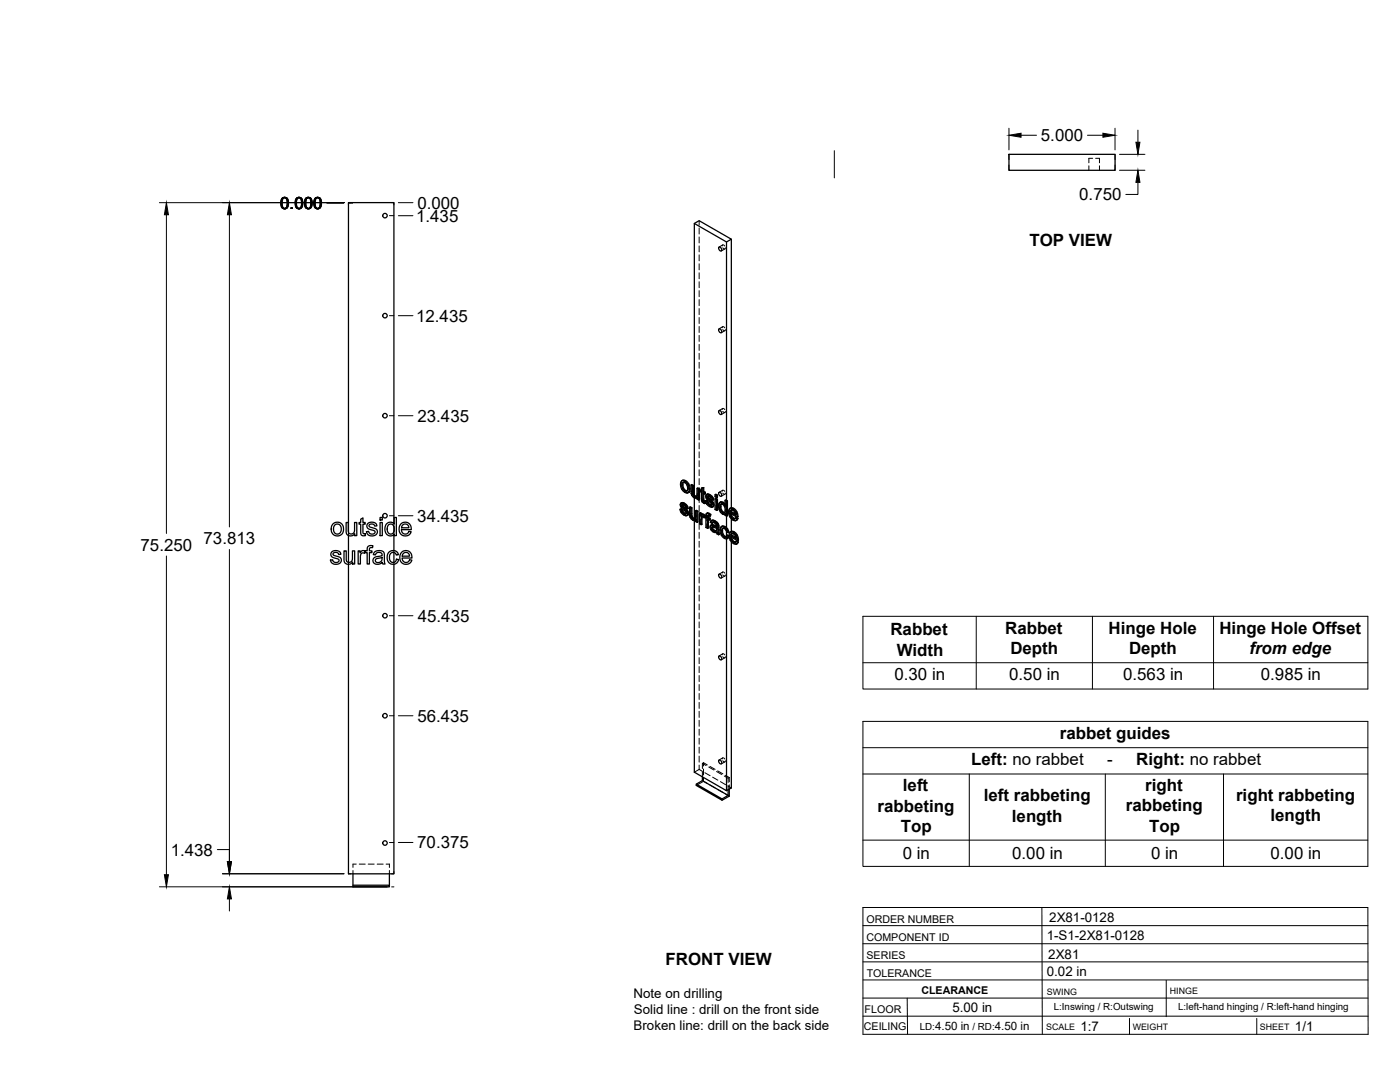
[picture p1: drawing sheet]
<svg xmlns="http://www.w3.org/2000/svg" width="559mm" height="432mm" viewBox="0 0 559 432" stroke-linecap="round" stroke-linejoin="round" font-family="sans-serif">
<!-- layer: Visible -->
<g fill="none" stroke="#000" stroke-width=".51">
<path d="M402.7 61.6h42.4v6.4h-42.4zM277.1 89.2l2-1.1 12.8 7.4-1.9 1.1M287 98.6a.93 .93 0 0 1 .9 .5 .93 .93 0 0 1-.2 1.1l-.8-.9zM291.9 95.5v107.1M287 131.2a.93 .93 0 0 1 .9 .6 .93 .93 0 0 1-.2 1l-.8-.8zM287 163.8a.93 .93 0 0 1 .9 .6 .93 .93 0 0 1-.2 1l-.8-.8zM272.2 191.8l.8-.2 .7 .2zM272.2 191.8l-.5 .7-.1 .8 .5 1.9 1.6 1.5h.7l.5-.3M272.3 193.6l.3 1.5M272.6 195.1l.3-.2 .8 .8-.3 .2zM272.8 192.5l-.2 .9M272.9 194.9l-.3-1.5-.3 .1 .2-.8 .5-.2 .9 .6 .5 1.4-.2 1.4h-.8"/>
<path d="M273.4 192l1 1a1.92 1.92 0 0 1 1 2M273.7 195.7l.5 .2M273.7 191.8l1.2 1.3M274.6 193.3l.5 1.9 .3-.2-.2 1.2M275.1 195.2l-.2 1.2 .3-.2-.6 .5M275.8 193.5l.7 .4 .3-.2v3.2M276.5 193.9v3.1l.3-.1 .3 .6M276.5 197.1l.3 .6 .3-.2 .5 .4M276.8 197.7l.4 .4h.9l-.3 .1M276.8 193.7l-.7-.3-.3 .1v3.2l.4 1.1 .9 .8M277.1 198.6l.7 .3 .5-.3v.6l.5 .4M277.1 197.5v-108.3l12.9 7.4v103.1"/>
<path d="M277.1 198.7v8.2M277.2 198.1l.6 .1M278.2 194.9l.6 .4 .4-.2v4.3l-.4 .2v-4.3M278.3 198.6l-.3 .2M279.2 195.1l-.7-.4-.3 .2v2.6l-.4 .7M280 195.5l-.5 .1v.6l.5 .3v3.3l.8 1h.8l-.1-.7-.6 .1M280 194.8l.9-.2v1.5M280.6 194.8v1.5l.3-.2 .6 .3M280.6 196.3l.6 .3 .3-.2v.6l-.3 .2v-.6M280.6 199.8l.7 .2M280.7 200l.8 .1M280.9 194.6l-.9 .2v1.1l-.5-.3"/>
<path d="M280.9 197v2.6M281.2 197.2l-.6-.4v2.9l.5 .1M281.6 199.9l.6 .2M282.1 197.3l1.3 .1M282.3 198.3l.1 .3 .3-.2 .2 .4M282.4 198.6l.2 .3a1.16 1.16 0 0 1 1.4 .8l.4 .4M282.4 197.2l-.4 .2M282.5 197.4l.6 .2 .3-.2 .7 .6M282.5 199.9l-.6-.2-.3 .2 .4 1.2 .9 .9a1.24 1.24 0 0 0 1.6 .2M282.6 198v.1M282.6 198.9l1.5 1.4 .3-.2 .4 .7M282.7 198.4l-.1-.3-.3 .2 .1-.2 1 .3 .5 1 .6 .2"/>
<path d="M282.8 197.2l-.9 .3-.2 .9 .4 .8 1.9 1.8-.2 .7M283.1 197.6l.7 .6 .3-.2 .5 .7M283.8 198.2l.5 .7 .3-.2 .2 .8-.3 .1-.2-.7M285.4 199.1l.3-.2 .7 .3-.4 .2zM285.4 197.4l.3-.2 .7 .4-.4 .2zM285.4 199.1v4.2l.6 .4M285.4 197.4v.8l.6 .4M286.4 199.2v4.3l-.4 .2v-4.3M286.4 197.6v.8l-.4 .2v-.8M287 196.5a.93 .93 0 0 1 .9 .5 .93 .93 0 0 1-.2 1.1l-.8-.9zM289.4 199.7l.6 .3 .3-.1v5.9l-.3 .2v-6M290.3 199.9l-.6-.4-.3 .2v2.1l-.4-.7"/>
<path d="M133 209l1.7-.6 1.4 .5 .9 1.2v2.2l-.8 1.1-1.8 .5-1.5-.7-.7-1.6a2.9 2.9 0 0 1 .8-2.6zM133.5 209.6l1.2-.5 .7 .2 .5 .6 .3 1.7-.8 1.4-1.2 .1-.8-.6-.3-1.6zM137.3 219.8h.9v3a1.32 1.32 0 0 0 1.3 1.7 1.32 1.32 0 0 0 1.2-1.8v-2.9h.9v5.3h-.8v-.8a1.86 1.86 0 0 1-2.3 .9 1.86 1.86 0 0 1-1.2-2.1zM138.2 208.5h.8l.1 3.8a1.31 1.31 0 0 0 1.7 .7 1.31 1.31 0 0 0 .7-1.7v-2.8h.9v5.3h-.8v-.8a1.86 1.86 0 0 1-2.2 .8 1.86 1.86 0 0 1-1.2-2zM139.1 213.7v10.7M143 219.8h.7v.8a1.28 1.28 0 0 1 2.1-.6l.8-.2v-1.1a1.56 1.56 0 0 1 2.2-.9l-.1 .8a.81 .81 0 0 0-.9 0 .81 .81 0 0 0-.4 .8v.4h1.1v.7h-1.1v4.6h-.8v-4.6h-.8v-.4l-.3 .7-.8-.2-.7 .5-.2 4h-.8zM144 207.2l.9-.5v1.8h.9v.7h-.9v3.4l.2 .4h.7l.1 .8h-1.3l-.6-.7v-3.9h-.7v-.7h.7zM146.7 209l.9-.5h1.6a1.47 1.47 0 0 1 1.2 1.4l-.8 .1a1.17 1.17 0 0 0-1.2-.9 1.17 1.17 0 0 0-1.1 .8l.4 .5 2.1 .5a1.6 1.6 0 0 1 .7 2.1 1.6 1.6 0 0 1-2 .9l-1.5-.4-.7-1.3 .9-.2 .4 .9 .5 .2 1.3-.2a.73 .73 0 0 0 .3-.9 .73 .73 0 0 0-.9-.4l-1.1-.3a1.41 1.41 0 0 1-1-2.3zM151.7 208.5h.9v5.3h-.9zM151.7 206.5h.9v1h-.9zM154.2 209.1l1.2-.7a1.86 1.86 0 0 1 1.9 .7v-2.6h.9v7.3h-.8v-.7a2.17 2.17 0 0 1-2.7 .5 2.17 2.17 0 0 1-1.1-2.5zM155 209.5l1.3-.3 .9 1v2l-.8 .9-1-.1-.7-.9-.1-1.5z"/>
<path d="M157.2 209v-128.1h-18.1v131.4M157.2 210.2v2M157.2 213.3v6.4M160 209.1a2.46 2.46 0 0 1 2.9-.4 2.46 2.46 0 0 1 1.2 2.7h-3.9l.3 1 .8 .7a1.46 1.46 0 0 0 1.9-1l.9 .1-.5 .9-.9 .7h-1.5l-1.2-.6-.7-1.7 .1-1.2zM160.7 209.5l.6-.3h1l.6 .6 .3 .8h-2.9zM271.4 203.3l.6 .2M271.9 200.7l1.3 .1M272 203.5l.4-.2 .2 .9-.3 .1zM272.1 201.7l.7 .5M272.2 202l.2 .4a1.49 1.49 0 0 1 1.6 .9l.3 .2M272.2 200.6l-.4 .2M272.3 204.3l.7 .7h.8"/>
<path d="M272.3 200.8l.6 .2 .3-.2 .8 .6M272.4 203.3l-.7-.2-.3 .2 .5 1.3 .8 .8a1.26 1.26 0 0 0 1.6 .2M272.4 202.4l1.5 1.3 .4-.2 .4 .7M272.5 201.4l-.1 .1M272.5 201.8l-.1-.3-.3 .2 .1-.2 1 .3 .5 1 .7 .3M272.6 204.2l.7 .6M272.6 200.6l-.8 .2-.3 .9 .4 .9 1.8 1.7 .2 .5-.3 .3M272.9 201l.7 .6 .4-.2 .5 .7M273 205l.6 .1M273.6 201.6l.5 .7 .4-.2 .2 .8-.3 .2-.3-.8M273.7 205.1h-.1M273.9 203.7l.4 .6 .4-.1 .1 .7"/>
<path d="M274.3 204.3l.2 .8 .3-.2-.2 .6M274.5 205.1l-.2 .5 .3-.1-.4 .3M275.2 202.4l.7 .4 .3-.2v3.2M275.9 202.8v3.1l.3-.1 .3 .6M275.9 206l.3 .6 .3-.2 .4 .4M276.2 206.6l.4 .4h.9M276.2 202.6l-.7-.3-.3 .1v3.1l.3 1.1 .8 .8a.97 .97 0 0 0 1.4 .1M276.6 207l.6 .2M277.1 207.8v100.4l12.9 7.4v-100.6M277.5 207l-.3 .2M277.6 203.8l.7 .4 .3-.2v4.3l-.3 .2v-4.3M277.7 207.5v.7l.6 .3"/>
<path d="M277.7 207.6l-.2 .1M278.6 204l-.7-.4-.3 .2v2.7l-.4 .7M279.2 204.7l.6 .4 .3-.2v.5l.4-.2M279.8 205.1v.6l.7-.5 .4 .1M280 206.4l.2 2.8-.3 .2v-2.2M280.1 204.9l-.6-.3-.3 .1v4.3l.7 .4M280.2 205.4l.7-.1 .6 .4M280.3 206.1v.1M280.6 205.4l.6 .5M281 206.6l-.8-.5-.2 .3 .3-.2-.1 .8M281.2 206.5l.6 .3v3.7l.6 .4M281.2 206.5v-.4l-.2 .5"/>
<path d="M281.2 200.3l.1 .7M281.2 206.5l-.2 .1M282.2 204.9h.9l.6 .4M282.2 200.1l.3-.2 .3 .8-.3 .2zM282.4 206.6l.7 .4 .3-.2v.6l-.3 .2v-.6M282.5 204.7l-.5 .2M282.5 200.9l.7 .6h.8M282.7 207.3v3.4l-.3 .2v-3.8l.7 .5M282.7 205.7v.7M282.8 205.1l.6 .4 .3-.2-.4 .8 .1-.6M282.8 200.7l.7 .7M283.1 204.9l-.6-.2-.5 .3-.2 1.2-.6-.3 .6-.1"/>
<path d="M283.2 201.5l.6 .2M283.3 206.1a.45 .45 0 0 0-.5-.5 .45 .45 0 0 0-.4 .6v.4l.3-.2 .7 .4M283.9 209.6l.7-.2 1.4 .5M283.9 201.7h-.1M284.1 210.7l.2 .6 .3-.2 .6 .5M284.1 200.3l.4 .6 .3-.1 .2 .7M284.2 210.4l-.1 .3 .3-.2 .2 .6M284.2 209.4l-.5 .2M284.3 211.3l.5 .5h1h-1M284.3 210.3l-.1 .1M284.4 207.8l.8 .3 .3-.2 .8 .6M284.4 210.3l.8 .3a.72 .72 0 0 1 .8 .6 .72 .72 0 0 1-.5 .8"/>
<path d="M284.4 210.3l-.2 .1M284.4 210.3v.2M284.5 200.9l.2 .8 .3-.2-.2 .6M284.5 208.4l-.4 .5 .6-.5 1.1 .9a.48 .48 0 0 1 .1 .8 .48 .48 0 0 1-.7-.2l-.9-.3M284.6 209.4l-1 .3-.2 1 .6 1 1.2 .8a.63 .63 0 0 1 .7 0 .63 .63 0 0 1 .3 .5l.6 .4M284.7 201.7l-.2 .5 .3-.1-.5 .3M284.7 207.6l-.8 .2M285.2 208.1l.8 .6 .3-.2 .4 .5M285.5 207.9l-.8-.3-.9 .3-.3 .5 .6 .5M286 208.7l.4 .5 .3-.2 .2 .7M286.4 209.2l.2 .6 .3-.1 .1 2.9M286.6 209.8l.1 2.9 .3-.1 .1 .6-.3 .2-.1-.6"/>
<path d="M287.4 202.4l.3 1.4M287.5 200.4h1.2l.6 .6M287.7 201.3h.7l.7 .8 .3 1.1-.2 1.4M287.7 201.3l-.3 1.1 .4-.2 .3 1.4M287.7 203.8l.4-.2 .7 .8-.5 .1zM287.8 201.2l-.1 .1M287.8 200.3l-.5 .2M288 201.2l-.2 1M288.1 212l.3 1.4 .3-.2 .7 .8M288.2 210.1l.9 .2 .3-.2 1 1M288.4 213.4l.7 .8h.8M288.4 200.6l.6 .5h.4"/>
<path d="M288.4 204.6h.8M288.5 209.9l-.6 .3M288.6 210.8l-.2 1M288.7 200.4l-.9-.1-.6 .3-.4 1.9 .9 2 .9 .8 .8-.2v.6l.6 .3v4.5M288.8 204.4l.4 .1M289.1 210.3l.9 .8a.88 .88 0 0 1 .7 .5 .88 .88 0 0 1-.1 1l-.5-1.3M289.4 210.1l-.9-.2-.7 .4-.3 .7v1.3l.9 2 1 .7h.7M289.4 205.1l-.2 .2M290 212.3v1.7M290 213.7l.7 .4M290.6 212.6l-.6-.3-.6-1.1-.9-.4-.4 1.2 .3-.2 .3 1.4M290.7 214.1l.3-.1-.2 .5-.7 .5z"/>
<path d="M291 214l-.6-.5-.7 .8-.6-.1M291.3 202.9h.9a1.88 1.88 0 0 1 1.9 1.3M291.5 212.3h.9a1.88 1.88 0 0 1 1.9 1.2M291.5 204.3l2.1 1.2-.5-1.4-.9-.6-.6 .3-.1 .5 .3-.2 1.7 1M291.7 213.6l2.1 1.2-.6-1.4-.8-.5h-.4l-.3 .7 .3-.1 1.7 .9M291.8 206.1l.8 .9 .8-.1M291.8 205.1l.3 .9M291.9 216.2v98.3l-1.9 1.1M291.9 203.6v.6M291.9 205.1v.3M291.9 207.1v5M292 203.5l-.2 .6"/>
<path d="M292 214.4l.3 .9M292 215.5l.8 .8h.8M292.2 212.9l-.2 .6M292.5 203.1l1 .9a1.94 1.94 0 0 1 1.1 2.1M292.6 207l.6 .1M292.7 212.4l1.1 1a1.96 1.96 0 0 1 .9 2M292.8 216.3l.5 .2M292.9 202.9l-.9-.3-1 .6-.2 1.1 .2 1.4 .7 1.1 1.2 .9 .7 .1 .9-.9M293.1 212.2l-1-.2-.9 .7-.2 1.3 .3 1.2 .7 1.1 1.2 .8h.7l.8-.8M293.3 207l-.1 .1M293.5 216.4l-.2 .1M293.6 206.7l.6 .4"/>
<path d="M293.8 204.3l.4 1.9 .4-.1-.4 .1M293.8 216l.6 .5M293.9 213.7l.5 1.9 .3-.2-.3 .2M294.2 206.4l-2.8-1.5 .4 1.2 .3-.1 .8 .8M294.4 215.8l-2.8-1.6 .4 1.3 .3-.2 .8 .9M294.5 206.9l-.7 .8M294.5 206.9l-.6-.4-.7 .6M294.7 216.3l-.7 .8M294.7 216.3l-.6-.5-.8 .7M132.4 220.2l1.2-.5 1.1 .1a1.53 1.53 0 0 1 1.4 1.4l-.9 .1a1.17 1.17 0 0 0-1.1-.9 1.17 1.17 0 0 0-1.2 .9l.3 .3 2.8 1.1a1.85 1.85 0 0 1-.4 2.2 1.85 1.85 0 0 1-2.2 .2l-1.1-.6-.4-1 .9-.1 .3 .7 .7 .4 1.2-.2a.81 .81 0 0 0 .2-1.1 .81 .81 0 0 0-1-.3l-1.2-.4a1.35 1.35 0 0 1-.6-2.3zM149.5 220.3l.7-.4 1.2-.2 1.7 .6 .3 .6 .3 4.2h-.9l-.2-.6-1.3 .6-1.2 .1-.8-.4-.4-.7a1.74 1.74 0 0 1 2-2l.6-.1a.77 .77 0 0 0 1-.8 .77 .77 0 0 0-1-.7l-1.2 .2-.4 .7-.9-.1zM150 223.2l2.5-.7a1.62 1.62 0 0 1-.6 1.7 1.62 1.62 0 0 1-1.9 0l-.2-.5z"/>
<path d="M155.2 220.4l1.2-.6h1.4l.8 .7 .4 .9-.8 .1a1.44 1.44 0 0 0-1.9-.9 1.44 1.44 0 0 0-.9 1.9l.2 1.1 .7 .8 1.3-.1 .6-1.1 .9 .1-.1 .5-.6 .9-.9 .4h-1.4l-.9-.6-.7-2zM157.2 225.2v123.5h-18.1v-123.5M157.2 220.5v3.9M160.3 220.5l1.5-.8a2.5 2.5 0 0 1 2.6 3h-3.9l.2 .9 .8 .8a1.43 1.43 0 0 0 2-1l.9 .1-.5 .9-.9 .7h-1.7l-1-.6-.6-.9-.1-1.1 .1-1zM161 220.9l.5-.4h1.1l.6 .5 .3 1h-3zM287 229.1a.93 .93 0 0 1 .9 .6 .93 .93 0 0 1-.2 1l-.8-.9zM287 261.8a.93 .93 0 0 1 .9 .5 .93 .93 0 0 1-.2 1.1l-.8-.9zM280.4 310v1.5l-2.5 1.4v.6l10.3 5.9v-.6l-10.3-5.9M280.4 311.5l10.2 5.9-2.4 1.4M287 303.3a.93 .93 0 0 1 .9 .5 .93 .93 0 0 1-.2 1.1l-.8-.9zM290.6 315.2v2.2M291.1 314.9v2.8l-2.9 1.7"/>
<path d="M140.9 348.7v5.2h14.5v-.6h-14.5M155.4 348.7v4.6"/>
<circle cx="153.7" cy="86.1" r=".9"/>
<circle cx="153.7" cy="126" r=".9"/>
<circle cx="153.7" cy="165.9" r=".9"/>
<circle cx="153.7" cy="205.8" r=".9"/>
<circle cx="153.7" cy="245.7" r=".9"/>
<circle cx="153.7" cy="285.6" r=".9"/>
<circle cx="153.7" cy="336.4" r=".9"/>
</g>
<!-- layer: Hidden -->
<g fill="none" stroke="#000" stroke-width=".4">
<path d="M434.6 66.2v1.8M436.1 63.2h-1.5v1.8M437.3 63.2h1.5v1.8M438.8 66.2v1.8M279.1 88.1v1.7M279.1 91v2.4M279.1 94.6v2.3M279.1 98.1v2.4M288.2 98.2l.4-.5 .7 .5M288.4 97.7l-1.4 .9M288.5 98.9l.7 .5 .3-.5M289.3 99.3l-1.4 .9"/>
<path d="M279.1 101.7v2.4M279.1 105.3v2.4M279.1 108.9v2.3M279.1 112.4v2.4M279.1 116v2.4M279.1 119.6v2.4M279.1 123.1v2.4M279.1 126.7v2.4M279.1 130.3v2.4M279.1 133.9v2.3M279.1 137.4v2.4M288.2 130.8l.4-.5 .7 .5"/>
<path d="M288.4 130.4l-1.4 .8M288.5 131.5l.6 .5 .4-.4M289.3 132l-1.4 .8M279.1 141v2.4M279.1 144.6v2.4M279.1 148.1v2.4M279.1 151.7v2.4M279.1 155.3v2.4M279.1 158.9v2.3M279.1 162.4v2.4M279.1 166v2.4M279.1 169.6v2.4"/>
<path d="M279.1 173.2v2.3M279.1 176.7v2.4M288.2 163.4l.4-.4 .7 .5M288.4 163l-1.4 .9M288.5 164.1l.6 .5 .4-.4M289.3 164.6l-1.4 .8M271.9 193.1l.5 1.9-.3 .2M272.4 195l1.3 1.3-.3 .2M272.5 191.6l-.9 1.7M272.8 192.5l-.2 .1M272.9 192.4h.8l-.3 .2M273.7 192.4l.8 .9-.3 .2"/>
<path d="M273.7 196.3l.9 .3-.3 .2M274.5 195.8l-.3 .1M274.5 193.3l.3 1.4-.4 .2M274.8 194.7l-.1 .8-.5 .4M274.9 196.5l-.3 .1M276.1 193.4l.1 3.3-.3 .2M276.2 196.7l.2 .7-.3 .1M276.4 197.4l.4 .6-.3 .2M277.1 197.5v1.1l.3-.1-.6-.5M277.4 198.5l.8 .2 .4-.3-.3 .2M278.1 198.1h.1M278.3 198l-.4 .2"/>
<path d="M278.4 198.6h-.1M278.4 197.8l-.3 .3M278.5 194.7v2.8l-.4 .5M278.6 198.4v.7l-.3 .1M278.6 199.1l.6 .3M279.1 180.3v2.4M279.1 183.9v2.3M279.1 187.5v2.3M279.1 191v2.4M279.1 194.6v2.4M279.1 198.2v2.4M279.8 196l.5 .3-.3 .2"/>
<path d="M279.8 195.5v.5l-.3 .2M280 195.5l.3 .2M280.3 196.3l.1 3.4-.4 .2M280.3 194.6v1.1l-.3 .2M280.4 199.7l.2 .5-.3 .1M280.6 196.8l.3-.2v.4M280.9 196.6l.6 .4M281.9 199.7l.5 1.3-.3 .2M282 197.8l.2 .7-.4 .2M282.1 197.4l-.4 .6M282.2 198.5l.4 .7-.4 .1M282.3 197.2l-.5 .4"/>
<path d="M282.5 198l.3-.2-.2 .2M282.6 199.2l1.6 1.5-.4 .2M282.7 197.9l-.3 .2M282.8 197.8l.6 .2-.3 .2M283.4 198l.6 .5-.3 .2M284 198.5l.2 .7-.3 .2M284.2 199.2l.6 .3M285.7 197.2v.9l-.3 .1M285.7 198.9v1.5M285.7 198.1l.7 .3M288.2 196.1l.4-.5 .7 .5M288.4 195.7l-1.4 .8"/>
<path d="M288.5 196.8l.6 .5 .4-.5M289.3 197.2l-1.4 .9M289.7 199.5v2.1l-.3 .2M290 199.7v2.5M139.1 212.3v1.4M157.2 209v1.2M157.2 212.2v1.1M157.2 219.7v.8M271.7 203.1l.5 1.3-.3 .2M271.8 201.3l.2 .6-.3 .2M271.9 200.8l-.4 .6M272 201.9l.4 .7-.3 .2"/>
<path d="M272.1 200.6l-.5 .4M272.2 204.4l1.1 1-.3 .1M272.3 201.4l.3-.1-.1 .1M272.4 202.6l1.6 1.5-.3 .2M272.6 201.3l-.4 .2M272.6 201.3l.6 .1-.3 .2M273.2 201.4l.6 .6-.3 .1M273.3 205.4l.8 .3-.3 .1M273.8 202l.3 .6-.4 .2M274 204.9l-.2 .1M274 204.1l.2 .5-.3 .2M274 204.9l-.3 .2 .3-.2"/>
<path d="M274.1 202.6l.6 .3M274.2 204.6l-.2 .3M274.5 205.6l-.4 .1M275.5 202.3l.1 3.3-.3 .2M275.6 205.6l.2 .7-.3 .2M275.8 206.3l.4 .6-.3 .2M276.2 206.9l.6 .5-.3 .2M276.8 207.4l.7 .2 .5-.3-.2 .2M277.1 206.9v.9M277.5 207h.1M277.7 206.9l-.4 .2M277.8 206.7l-.3 .3"/>
<path d="M277.9 203.6v2.8l-.4 .5M278 207.3v.7l-.3 .2M278 208l.6 .3M279.1 201.7v2.4M279.1 205.3v2.4M279.1 208.9v2.4M279.1 212.4v2.4M279.1 216v2.4M279.1 219.6v2.4M279.5 207.3v1.6l-.3 .1M279.5 208.9l.7 .3M279.5 204.6v1.5"/>
<path d="M280.1 206.1l.8-.1-.3 .2M280.1 205.4v.1M280.2 206.1l.3-.2-.2 .2M280.4 205.2l-.6 .5M280.6 200.2l.6 .4-.4 .2M280.9 206l.4 .4M281.2 200.6l.4 .2M281.2 206.1l.3-.1-.2 .4M281.5 205.7v.1M281.5 206.3l.6 .3-.3 .2M281.5 206l-.2 .4M281.5 205.7l-.3 .3"/>
<path d="M281.8 205.8l.3 .2M282.1 209.1v1.2l-.3 .2M282.1 210.3l.6 .4M282.1 206.6v1.3M282.2 205l-.1 1-.3 .2M282.3 204.7l-.5 .4M282.4 201l1.1 1-.3 .1M282.4 207.1l.3-.2v.4M282.5 205.7l.4-.2-.2 .2M282.7 206.9l.7 .5M282.9 205.5l.4 .1-.4 .2M283.3 205.6l.3 .3"/>
<path d="M283.5 202l.8 .2-.3 .2M283.7 210.1l.4 1.1-.4 .2M283.8 209.6l-.4 .7M283.8 208.3l.7 .4M284 209.5l-.5 .3M284.1 211.2l.9 .9-.3 .2M284.1 201.5h-.1M284.1 207.7l-.6 .7M284.2 200.7l.1 .5-.3 .2M284.2 201.5l-.3 .2 .2-.2M284.2 207.6l-.4 .3M284.3 201.2l-.2 .3"/>
<path d="M284.4 208.4l.4-.1-.3 .1M284.5 210.2l.2-.1zM284.5 210.2l-.2 .1M284.6 210.1l-.4 .2M284.6 202.2h-.3M284.7 210.1l1.6 .5-.3 .2M284.8 208.3l.6 .1-.3 .2M285 212.1l.7 .2-.3 .2M285.4 208.4l.7 .7-.3 .2M285.7 212.3h.7l-.4 .1M285.7 201.6v1.6l-.3 .1M285.7 203.2l.7 .3"/>
<path d="M286 209.9l.3 .1M286 211.7l-.3 .2M286.1 209.1l.2 .7-.3 .2M286.2 211.5l-.4 .3M286.3 210.6l-.1 .9-.3 .2M286.3 209.8l-.3 .4M286.4 212.3l.1 .6-.3 .1M286.5 212.9l.6 .3M287.1 201.8l.2 1.3-.3 .2M287.3 200.7l-.2 1.1-.3 .2M287.3 203.1l.6 1.1-.3 .2M287.6 200.4l-.6 .5"/>
<path d="M287.7 211.4l.5 2-.3 .2M287.9 204.2l.8 .8-.3 .1M287.9 210.3l-.2 1.1-.3 .2M288 201.1h.7l-.3 .2M288 201.1l-.2 .1M288 201.1v.1M288.1 201.1l-.3 .1M288.2 213.4l1.2 1.3-.3 .1M288.2 210l-.6 .5M288.6 210.8l-.2 .1M288.7 210.7l.8 .1-.4 .1M288.7 205l.7 .1 .4-.2-.4 .2"/>
<path d="M288.7 201.1l.8 .8-.4 .2M289.4 201.1l.3 .5M289.4 214.7l1.1 .1M289.5 210.8l.5 .5-.3 .2M289.5 201.9l.3 1.5-.4 .2M289.5 205.1h-.1M289.8 203.4l-.2 .8-.4 .3 .3-.1M289.8 204.9v.6l-.4 .2M289.8 205.5l.5 .3M290 203.4v2.6M290 210.5v1.8M290 214v1"/>
<path d="M290 211.3l.3 .8-.3 .2M290 214.1l-.1 .1M290.3 212.1l.6 .3M290.4 213.5l-.7 .8M291.1 204.1l.5 1.9-.3 .2M291.3 213.5l.5 1.9-.3 .2M291.4 204.9l.4-.2v.4M291.6 206l1.3 1.4-.3 .2M291.6 202.7l-.8 1.6M291.6 214.2l.4-.2v.4M291.8 204.7l2.7 1.6M291.8 215.4l1.3 1.3-.3 .2"/>
<path d="M291.8 212.1l-.8 1.6M291.9 202.6v1M291.9 204.2v.9M291.9 205.4v1.7M291.9 212.1v1.5M291.9 214.7v1.5M292 214l2.7 1.6M292 203.5l-.2 .1M292.1 203.4l.8 .1-.4 .1M292.2 212.9h-.2M292.3 212.7l.8 .1-.4 .2M292.9 203.5l.7 .8-.3 .2"/>
<path d="M292.9 207.4l1.1 .2-.4 .2M293.1 212.8l.7 .9-.3 .2M293.1 216.7l1.1 .3-.4 .2M293.4 206.9h.1M293.5 205.1l.4 .2M293.6 206.9l-.3 .1 .2-.1M293.6 216.3h.1M293.6 204.3l.3 1-.3 .2M293.7 214.4l.4 .3M293.8 216.2l-.3 .2 .2-.1M293.8 213.7l.3 1-.3 .1M293.9 206.5l-.4 .4"/>
<path d="M294.1 215.8l-.4 .5M294.1 207.5l-.1 .1M294.3 216.9l-.1 .1M139.1 224.4v.8M157.2 224.4v.8M279.1 223.2v2.4M279.1 226.7v2.4M279.1 230.3v2.4M279.1 233.9v2.4M279.1 237.4v2.4M288.2 228.7l.5-.4 .6 .4M288.4 228.3l-1.4 .8"/>
<path d="M288.5 229.4l.7 .5 .3-.5M289.3 229.9l-1.4 .8M279.1 241v2.4M279.1 244.6v2.4M279.1 248.2v2.3M279.1 251.7v2.4M279.1 255.3v2.4M279.1 258.9v2.4M279.1 262.5v2.3M279.1 266v2.4M279.1 269.6v2.4M279.1 273.2v2.4"/>
<path d="M279.1 276.8v2.3M288.2 261.3l.4-.4 .7 .5M288.4 260.9l-1.4 .9M288.5 262l.6 .5 .4-.4M289.3 262.5l-1.4 .8M279.1 280.3v2.4M279.1 283.9v2.4M279.1 287.5v2.4M279.1 291v2.4M279.1 294.6v2.4M279.1 298.2v2.4M279.1 301.8v2.3"/>
<path d="M279.1 305.3v1.8M279.1 307.1l-2 1.1M279.1 307.1l1.2 .7M280.4 307.9v2.1M280.4 304.7l1.5 .8M280.8 305.7v-1.3l-.4 .3v2M280.8 311.8l-2.9 1.7M280.8 306.9v2.4M280.8 310.5v1.3M280.8 304.4l1.5 .9M280.8 311.8l1.5 .9M281.3 308.4l2.1 1.2"/>
<path d="M282.9 306.1l2.1 1.2M283.4 305.9l2 1.1M283.4 313.3l2 1.2M284.4 310.2l2.1 1.1M286 307.9l2.1 1.2M286.4 307.6l2.1 1.2M286.4 315l2.1 1.2M287.5 311.9l2.1 1.2M288.2 302.9l.4-.5 .7 .5M288.4 302.5l-1.4 .8M288.5 303.6l.6 .5 .4-.5M289.1 309.7l1.5 .9 .5-.3"/>
<path d="M289.3 304l-1.4 .9M289.6 309.4l1.5 .9M289.6 316.8l1.5 .9M290.6 310.6v1.7M290.6 313.5v1.7M290.6 313.7l1.3 .8M291.1 310.3v1.7M291.1 313.2v1.7M140.9 347.4v1.3M142.2 344.8h-1.3v1.4M143.4 344.8h2.4M147 344.8h2.4"/>
<path d="M150.5 344.8h2.4M154.1 344.8h1.3v1.4M155.4 347.4v1.3"/>
</g>
<!-- layer: Reference -->
<g fill="none" stroke="#000" stroke-width=".4">
<path d="M402.7 61.6v2.1M402.7 65.8v2.2M445.1 61.6v2.1M445.1 65.8v2.2M139.1 80.9h1.8M140 80.9h-.9h1.8h-1.8v.9M155.4 86.1h1.8M156.3 80.9h.9v.9M155.4 126h1.8M155.4 165.9h1.8M155.4 205.8h1.8M155.4 245.7h1.8"/>
<path d="M155.4 285.6h1.8M155.4 336.2h1.8M139.1 347.8v.9h.9M156.3 353.9h.9M157.2 347.8v.9h-.9"/>
</g>
<!-- layer: Hidden Narrow -->
<path d="M276.1 196l-.3 .2M278.5 197l-.3 .2M280.3 198.8l-.3 .1M273.3 203.5l-.3 .1M275.5 204.9l-.3 .2M277.9 205.9l-.3 .2M282.1 205.6l-.3 .2M283.5 200.1l-.3 .1M285.3 210.3l-.3 .2M286.3 210.9l-.3 .2" fill="none" stroke="#000" stroke-width=".4"/>
<!-- layer: Visible Narrow -->
<path d="M276.8 196.1l-.3 .2M280.9 199.2l-.3 .1M283.5 199.3l-.3 .2M273.3 202.7l-.3 .2M276.2 205l-.3 .2M282.7 206l-.3 .2M285.2 209.6l-.3 .2M287 210.4l-.4 .1M287 211.3l-.4 .2" fill="none" stroke="#000" stroke-width=".4"/>
<!-- layer: Titleblock -->
<path d="M344.4 362.2h201.6l.1 50.6h-201.7zM344.4 376.6h201.6M344.4 369.4h201.6M415.9 362.2l.1 50.6M344.4 383.9h201.6M344.4 398.3h201.6M344.4 391.1h201.6M362.1 398.3l.1 14.4M465.5 391.3v14.4M344.4 405.5h201.7M450.8 406.4v6.4M501.6 406.4v6.4" fill="none" stroke="#000" stroke-width=".4"/>
<!-- layer: Custom Tables -->
<path d="M344.4 246h201.6v29h-201.6zM389.7 246v29M436 246v29M484.4 246v29M344.4 264.5h201.6M344.4 287.9h201.6v57.9h-201.6zM344.4 298.4h201.6M344.4 308.9h201.6M386.9 308.9v36.9M441.2 308.9v36.9M488.4 308.9v36.9M344.4 335.3h201.6" fill="none" stroke="#000" stroke-width=".4"/>
<!-- layer: FD_Dimensions -->
<g fill="none" stroke="#000" stroke-width=".4">
<path d="M402.7 51.2v8.6M407.5 54h6.2M434 54h6.2M445.1 51.2v8.6M454.2 51.9v4.9M446.8 61.6h10.2M446.8 67.9h10.2M454.2 72.8v4.8h-4.8M63.6 80.9h73.7M66.4 85.7v127.2M91.6 85.7v124.6M159 80.9h5.8"/>
<path d="M159 86.1h5.8M159 126h5.8M159 165.9h5.8M91.6 219.3v124.6M159 205.8h5.8M66.4 221.9v127.2M159 245.7h5.8M159 285.6h5.8M86.7 339h4.9M159 336.2h5.8M63.6 353.9h90.9M88.8 348.7h48.5"/>
<path d="M91.6 358.7v4.9"/>
</g>
<path d="M402.7 54l4.8-.8v1.6zM440.2 53.2l4.9 .8-4.9 .8zM453.4 56.8h1.6l-.8 4.8zM454.2 67.9l.8 4.9h-1.6zM66.4 80.9l.8 4.8h-1.6zM91.6 80.9l.8 4.8h-1.6zM65.6 349.1h1.6l-.8 4.8zM90.8 343.9h1.6l-.8 4.8zM91.6 353.9l.8 4.8h-1.6z" fill="#000" stroke="#000" stroke-width=".4"/>
<!-- layer: Smart Centers -->
<path d="M333 60.1v10.9" fill="none" stroke="#000" stroke-width=".4"/>
<g font-size="6.7">
<text x="415.5" y="56.3">5.000</text>
<text x="111.9" y="83.2">0.000</text>
<text x="166.6" y="83.2">0.000</text>
<text x="430.8" y="80">0.750</text>
<text x="166.1" y="88.5">1.435</text>
<text x="410.9" y="98.2">TOP VIEW</text>
<text x="166.1" y="128.4">12.435</text>
<text x="166.6" y="168.3">23.435</text>
<text x="166.6" y="208.2">34.435</text>
<text x="56.1" y="219.8">75.250</text>
<text x="81.3" y="217.1">73.813</text>
<text x="166.8" y="248.1">45.435</text>
<text x="355.4" y="253.6">Rabbet</text>
<text x="401.2" y="252.9">Rabbet</text>
<text x="442.5" y="252.9">Hinge Hole</text>
<text x="486.7" y="252.9">Hinge Hole Offset</text>
<text x="357.9" y="261.6">Width</text>
<text x="403.3" y="261">Depth</text>
<text x="450.6" y="261">Depth</text>
<text x="498.7" y="261">from edge</text>
<text x="357" y="271.4">0.30 in</text>
<text x="402.8" y="271.4">0.50 in</text>
<text x="448.3" y="271.4">0.563 in</text>
<text x="503.3" y="271.4">0.985 in</text>
<text x="166.6" y="288">56.435</text>
<text x="423" y="294.8">rabbet guides</text>
<text x="387.6" y="305.4">Left: no rabbet</text>
<text x="441.9" y="305.4">-</text>
<text x="453.5" y="305.4">Right: no rabbet</text>
<text x="360.4" y="315.8">left</text>
<text x="457.1" y="315.8">right</text>
<text x="350.3" y="323.9">rabbeting</text>
<text x="392.7" y="319.8">left rabbeting</text>
<text x="449.4" y="323.8">rabbeting</text>
<text x="493.4" y="319.8">right rabbeting</text>
<text x="403.9" y="327.9">length</text>
<text x="507" y="327.8">length</text>
<text x="359.5" y="331.9">Top</text>
<text x="458.6" y="331.9">Top</text>
<text x="68.1" y="341.4">1.438</text>
<text x="166.5" y="338.6">70.375</text>
<text x="360.3" y="342.9">0 in</text>
<text x="404" y="342.9">0.00 in</text>
<text x="459.4" y="342.9">0 in</text>
<text x="507.1" y="342.9">0.00 in</text>
<text x="265.7" y="385.2">FRONT VIEW</text>
</g>
<g font-size="5.3">
<text x="418.8" y="368">2X81-0128</text>
<text x="417.8" y="375.1">1-S1-2X81-0128</text>
<text x="418.4" y="382.5">2X81</text>
<text x="417.8" y="389.5">0.02 in</text>
<text x="252.9" y="398.4">Note on drilling</text>
<text x="253" y="404.9">Solid line : drill on the front side</text>
<text x="380.1" y="404">5.00 in</text>
<text x="252.9" y="411.2">Broken line: drill on the back side</text>
<text x="431.3" y="411.5">1:7</text>
<text x="516.9" y="411.5">1/1</text>
</g>
<g font-size="4.6">
<text x="373.2" y="411.2">4.50 in</text>
<text x="397" y="411.2">4.50 in</text>
</g>
<g font-size="4.3">
<text x="345.8" y="368.4">ORDER NUMBER</text>
<text x="345.8" y="375.5">COMPONENT ID</text>
<text x="345.8" y="382.7">SERIES</text>
<text x="345.9" y="389.9">TOLERANCE</text>
<text x="367.7" y="396.7">CLEARANCE</text>
<text x="345.1" y="404.3">FLOOR</text>
<text x="344.8" y="411.1">CEILING</text>
</g>
<g font-size="3.9">
<text x="420.6" y="403.1">L:Inswing / R:Outswing</text>
<text x="470.2" y="403.1">L:left-hand hinging / R:left-hand hinging</text>
<text x="367.1" y="411.2">LD:</text>
<text x="388.2" y="411.2">/ RD:</text>
</g>
<g font-size="3.5">
<text x="417.9" y="397">SWING</text>
<text x="466.9" y="396.9">HINGE</text>
<text x="417.5" y="410.9">SCALE</text>
<text x="452.1" y="410.9">WEIGHT</text>
<text x="502.9" y="410.9">SHEET</text>
</g>
</svg>
